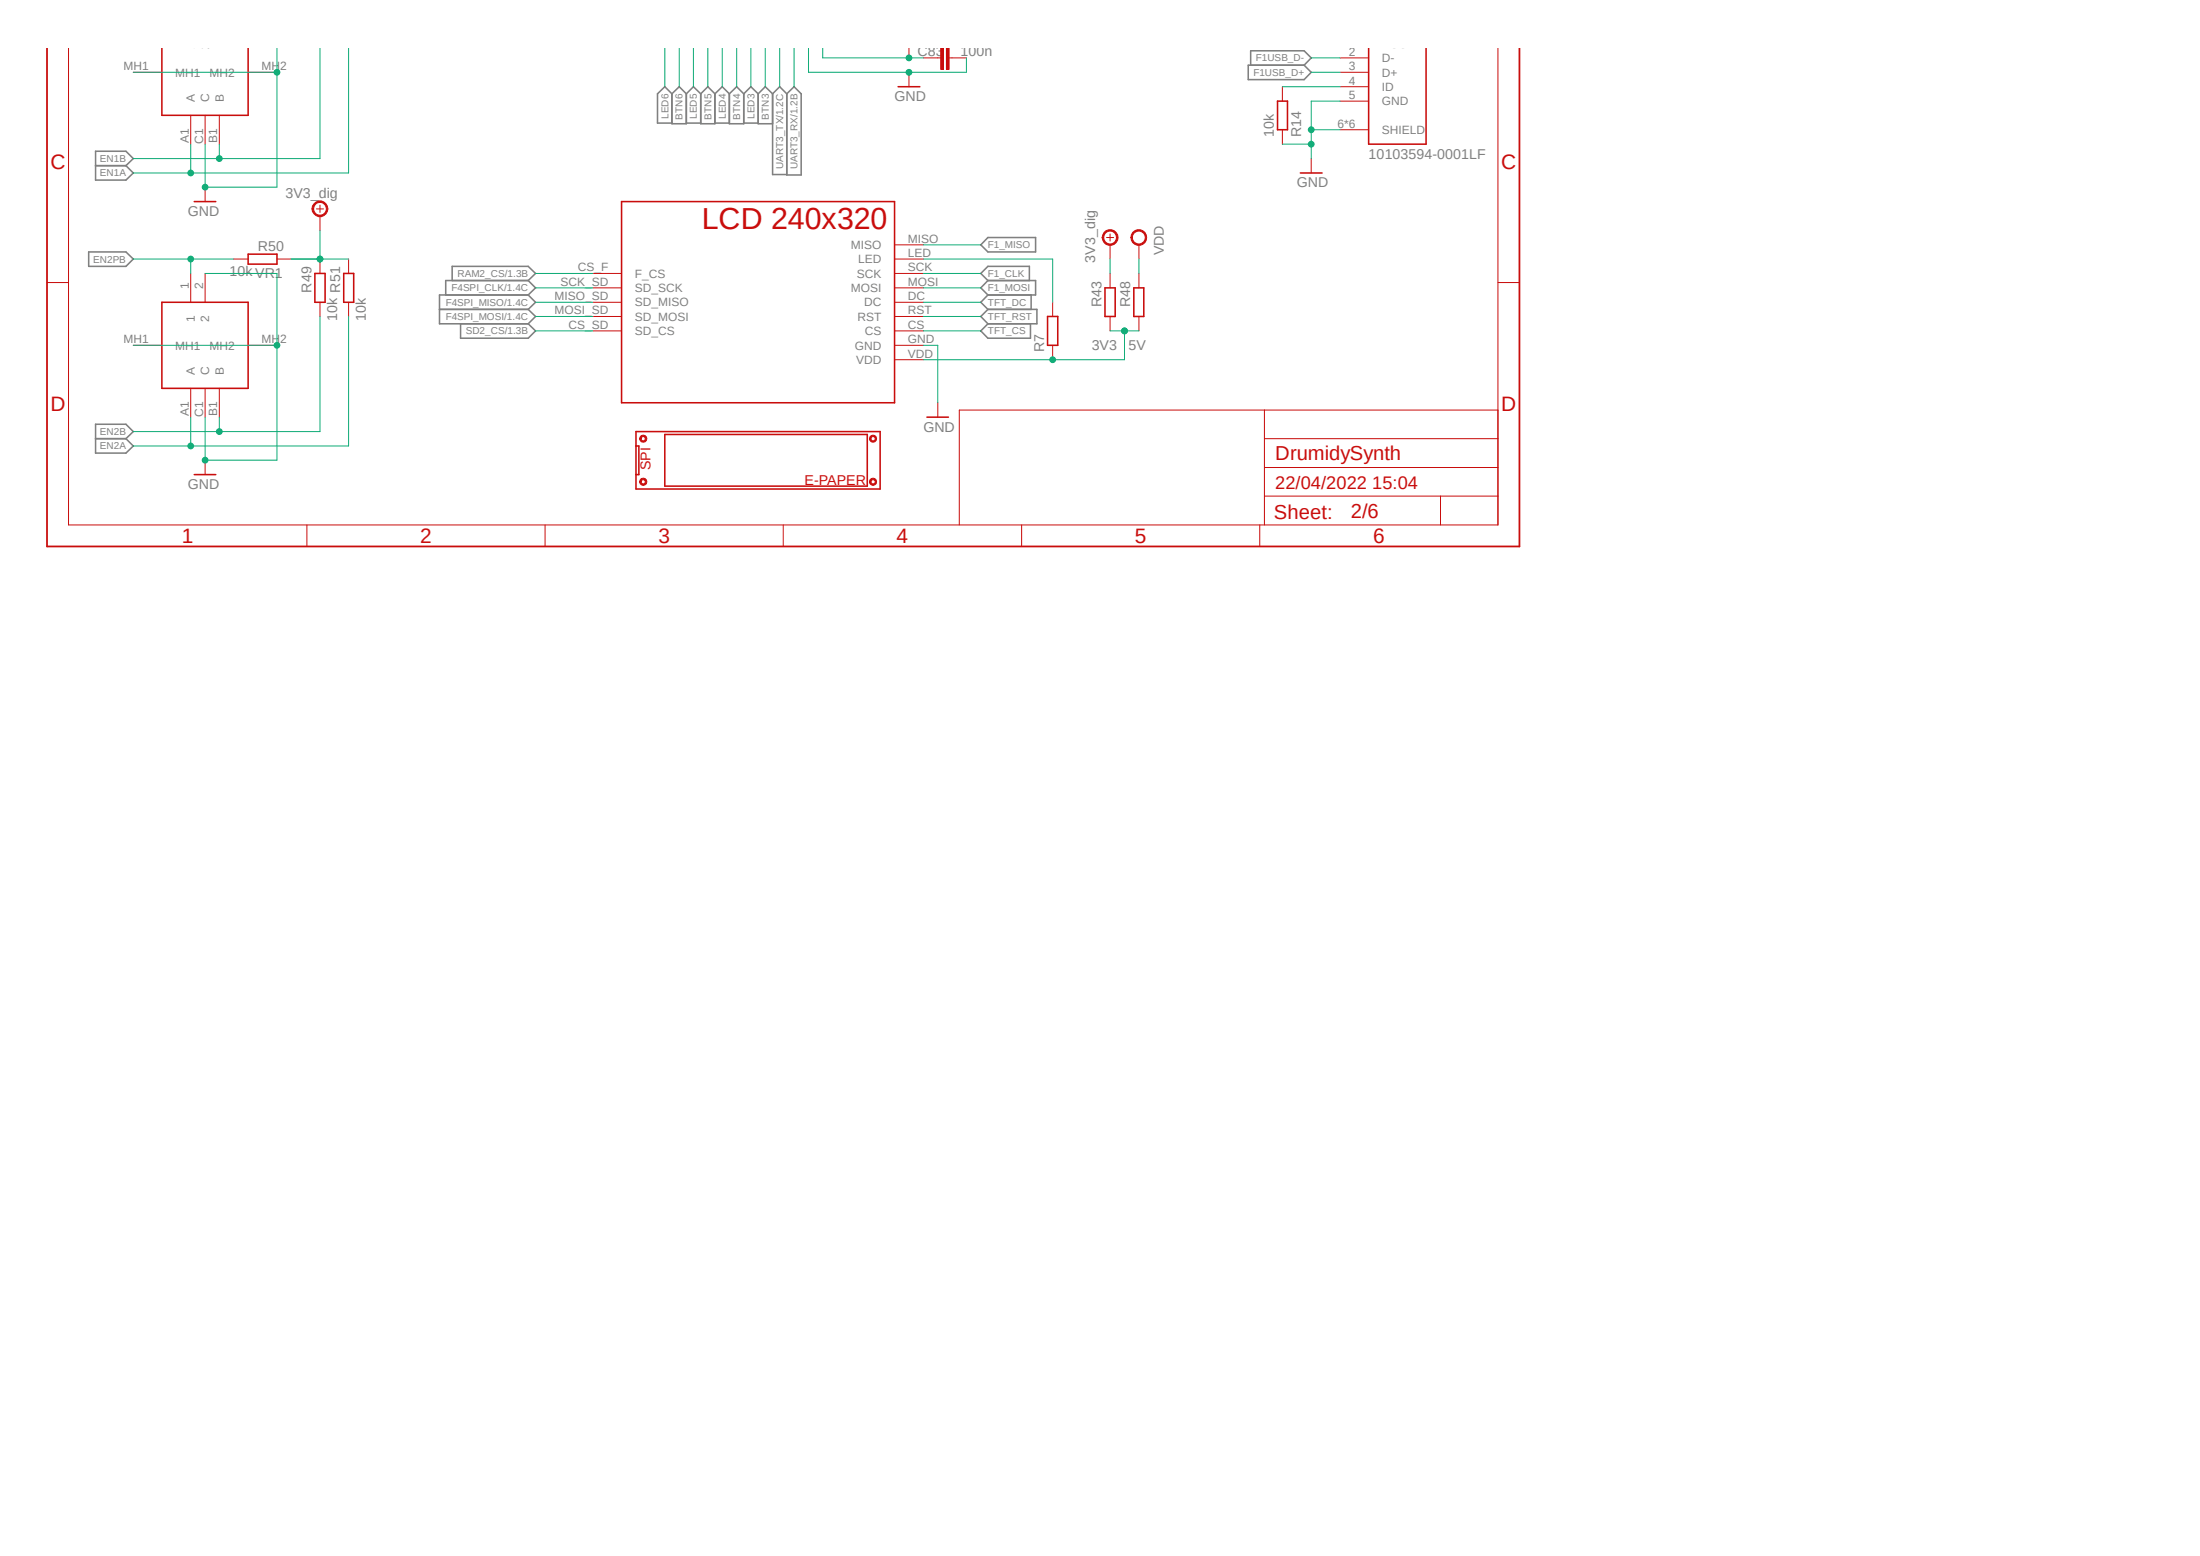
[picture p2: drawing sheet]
<svg xmlns="http://www.w3.org/2000/svg" width="420mm" height="297mm" viewBox="0 0 420 297" stroke-linecap="round" stroke-linejoin="round" font-family="sans-serif">
<path d="M78.8 9.2l-70.4 95.7M220.1 9.2l70.4 95.7" fill="none" stroke="#fff" stroke-width=".19"/>
<g fill="none" stroke="#808080" stroke-width=".3">
<path d="M128.3 17.9l-1.4-1.3-1.4 1.3v5.6h2.8M128.3 17.9v5.7h2.7v-5.7M128.3 17.9l1.4-1.3 1.3 1.3M131 17.9l1.4-1.3 1.4 1.3M133.8 17.9v5.7h2.7v-5.7M133.8 17.9l1.3-1.3 1.4 1.3M136.5 17.9l1.4-1.3 1.3 1.3M139.2 17.9v5.7h2.8v-5.7M139.2 17.9l1.4-1.3 1.4 1.3M142 17.9l1.3-1.3 1.4 1.3M144.7 17.9l1.4-1.3 1.4 1.3M144.7 17.9v5.7h2.8"/>
<path d="M147.5 17.9l1.3-1.3 1.4 1.3M147.5 17.9v15.4h2.7M150.2 17.9l1.4-1.3 1.4 1.3v15.5h-2.8zM238.3 12.4h10.7l1.3 1.4-1.3 1.4h-10.7zM238.8 12.4v-2.7h10.2l1.3 1.3-1.3 1.4M18.2 28.9h5.8l1.4 1.4-1.4 1.3 1.4 1.4-1.4 1.4h-5.8zM18.2 31.6h5.8M131 23.5h2.8M136.5 23.5h2.7M142 23.5h2.7M16.9 48.1h7.1l1.4 1.3-1.4 1.4h-7.1zM83.9 59.1h16.9"/>
<path d="M86.3 53.6v-2.8h14.5l1.4 1.4-1.4 1.4M100.8 56.3l1.4 1.4-1.4 1.4M100.8 56.3h-16.9v5.5h16.9M100.8 53.6l1.4 1.3-1.4 1.4M100.8 53.6h-15.7v2.7M100.8 59.1l1.4 1.3-1.4 1.4M188.6 59.1h9.4v2.7h-9.4M188.6 53.6h9.1v2.7h-9.1M188.6 53.6l-1.4-1.4 1.4-1.4h7.9v2.8M188.6 45.3h9.1v2.8h-9.1l-1.4-1.4zM188.6 53.6l-1.4 1.3 1.4 1.4M188.6 56.3l-1.4 1.4 1.4 1.4"/>
<path d="M188.6 59.1l-1.4 1.3 1.4 1.4M196.8 56.3v2.8M87.9 61.8v2.8h12.9l1.4-1.4-1.4-1.4M188.6 61.8l-1.4 1.4 1.4 1.4h8.1v-2.8M18.2 81h5.8l1.4 1.4-1.4 1.3 1.4 1.4-1.4 1.4h-5.8zM18.2 83.7h5.8"/>
</g>
<g fill="none" stroke="#c90d0c" stroke-width=".19">
<path d="M13.1 9.2v91h272.9v-91M173.5 9.2v1.8M173.5 13.8v2.8M179 11h.6M181.2 11h.5M255.8 11h5.5M255.8 13.8h5.5M255.8 16.6h5.5M255.8 19.3h5.5M255.8 24.8h5.5M9 53.9h4.1M36.4 52.2v5.5"/>
<path d="M39.2 52.2v5.5M113.2 57.7h5.5M113.2 54.9h5.5M113.2 52.2h5.5M170.8 57.7h5.5M170.8 54.9h5.5M170.8 52.2h5.5M170.8 49.4h5.5M170.8 46.7h5.5M286 53.9h4.1M25.4 65.9h5.5M36.4 74.1v5.5"/>
<path d="M39.2 74.1v5.5M41.9 74.1v5.5M47.4 65.9h5.5M113.2 63.2h5.5M113.2 60.4h5.5M170.8 68.7h5.5M170.8 65.9h5.5M170.8 63.2h5.5M170.8 60.4h5.5M241.4 78.3v21.9M286 78.3h-102.9v21.9M241.4 94.7h44.6"/>
<path d="M241.4 89.2h44.6M241.4 83.7h44.6M275 94.7v5.5M58.6 100.2v4.1M104.1 100.2v4.1M149.5 100.2v4.1M195 100.2v4.1M240.5 100.2v4.1"/>
</g>
<path d="M9 9.2v95.1h281.1v-95.1" fill="none" stroke="#c90d0c" stroke-width=".34"/>
<path d="M171.4 16.6h4.2M261.3 9.2v18.3h10.9v-18.3M118.7 38.5h52.1v38.4h-52.1zM30.9 57.7h16.5v16.4h-16.5z" fill="none" stroke="#c90d0c" stroke-width=".3"/>
<path d="M180.7 9.2h.5v4.1h-.5z" fill-rule="evenodd" fill="#c90d0c"/>
<path d="M180.7 9.2v4.1h.5v-4.1" fill="none" stroke="#c90d0c" stroke-width=".19"/>
<path d="M179.6 9.2h.5v4.1h-.5z" fill-rule="evenodd" fill="#c90d0c"/>
<path d="M176.3 11h2.7M179.6 9.2v4.1h.5v-4.1M181.7 11h2.8" fill="none" stroke="#c90d0c" stroke-width=".19"/>
<path d="M121.4 82.4h46.6v10.9h-46.6zM121.4 85.1h.6v5.5h-.6M126.9 82.9h38.7v9.9h-38.7z" fill="none" stroke="#c90d0c" stroke-width=".3"/>
<path d="M122.4 83.1a.7 .7 0 0 1 1 .4 .7 .7 0 0 1-.5 .9 .7 .7 0 0 1-.8-.7h.3a.41 .41 0 0 1 .5-.4 .41 .41 0 0 1 .2 .6 .41 .41 0 0 1-.4 .2 .41 .41 0 0 1-.3-.4h-.3z" fill-rule="evenodd" fill="#c90d0c"/>
<path d="M122.4 83.1a.7 .7 0 0 1 1 .4 .7 .7 0 0 1-.5 .9 .7 .7 0 0 1-.8-.7h.3a.41 .41 0 0 1 .5-.4 .41 .41 0 0 1 .2 .6 .41 .41 0 0 1-.4 .2 .41 .41 0 0 1-.3-.4h-.3z" fill="none" stroke="#c90d0c" stroke-width=".19"/>
<path d="M122.4 91.4a.71 .71 0 0 1 1.1 .3 .71 .71 0 0 1-.6 1 .71 .71 0 0 1-.8-.8h.3v-.1a.41 .41 0 0 1 .7-.1 .41 .41 0 0 1-.1 .6h-.4l-.2-.4h-.3z" fill-rule="evenodd" fill="#c90d0c"/>
<path d="M122.4 91.4a.71 .71 0 0 1 1.1 .3 .71 .71 0 0 1-.6 1 .71 .71 0 0 1-.8-.8h.3v-.1a.41 .41 0 0 1 .7-.1 .41 .41 0 0 1-.1 .6h-.4l-.2-.4h-.3z" fill="none" stroke="#c90d0c" stroke-width=".19"/>
<path d="M166.3 83.1a.68 .68 0 0 1 1 .4 .68 .68 0 0 1-.5 .9 .68 .68 0 0 1-.8-.7h.2a.43 .43 0 0 1 .6-.4 .43 .43 0 0 1 .3 .6 .43 .43 0 0 1-.6 .2l-.3-.4h-.2z" fill-rule="evenodd" fill="#c90d0c"/>
<path d="M166.3 83.1a.68 .68 0 0 1 1 .4 .68 .68 0 0 1-.5 .9 .68 .68 0 0 1-.8-.7h.2a.43 .43 0 0 1 .6-.4 .43 .43 0 0 1 .3 .6 .43 .43 0 0 1-.6 .2l-.3-.4h-.2z" fill="none" stroke="#c90d0c" stroke-width=".19"/>
<path d="M166.3 91.4a.69 .69 0 0 1 1 .3 .69 .69 0 0 1-.5 .9 .69 .69 0 0 1-.8-.7h.2a.42 .42 0 0 1 .5-.4 .42 .42 0 0 1 .4 .6 .42 .42 0 0 1-.6 .2l-.3-.4h-.2z" fill-rule="evenodd" fill="#c90d0c"/>
<path d="M244.8 16.6v2.7M244.8 24.8v2.7M250.3 30.3v2.7M201 57.7v2.7M211.2 45.3h1.4M211.9 44.7v1.3M217.4 52.2v2.7M179 76.9v2.7M201 65.9v2.8M217.4 60.4v2.8M166.3 91.4a.69 .69 0 0 1 1 .3 .69 .69 0 0 1-.5 .9 .69 .69 0 0 1-.8-.7h.2a.42 .42 0 0 1 .5-.4 .42 .42 0 0 1 .4 .6 .42 .42 0 0 1-.6 .2l-.3-.4h-.2z" fill="none" stroke="#c90d0c" stroke-width=".19"/>
<path d="M243.9 19.3h1.9v5.5h-1.9zM248.2 33h4.2M216.5 54.9h1.9v5.5h-1.9zM177 79.6h4.1M200 60.4h1.9v5.5h-1.9z" fill="none" stroke="#c90d0c" stroke-width=".3"/>
<path d="M210.8 44.4a1.52 1.52 0 0 1 2.4 .2 1.52 1.52 0 0 1-.9 2.2 1.52 1.52 0 0 1-1.9-1.5h.3a1.22 1.22 0 0 1 1.7-1.1 1.22 1.22 0 0 1 .4 2 1.22 1.22 0 0 1-2-.4l-.1-.5h-.3z" fill-rule="evenodd" fill="#c90d0c"/>
<path d="M210.8 44.4a1.52 1.52 0 0 1 2.4 .2 1.52 1.52 0 0 1-.9 2.2 1.52 1.52 0 0 1-1.9-1.5h.3a1.22 1.22 0 0 1 1.7-1.1 1.22 1.22 0 0 1 .4 2 1.22 1.22 0 0 1-2-.4l-.1-.5h-.3zM211.9 46.7v2.7" fill="none" stroke="#c90d0c" stroke-width=".19"/>
<path d="M216.2 44.4a1.51 1.51 0 0 1 2.5 .1 1.51 1.51 0 0 1-.8 2.3 1.51 1.51 0 0 1-2-1.5h.3a1.24 1.24 0 0 1 1.7-1.1 1.24 1.24 0 0 1 .4 2 1.24 1.24 0 0 1-2.1-.4v-.5h-.3z" fill-rule="evenodd" fill="#c90d0c"/>
<path d="M60.4 39.9h1.4M61.1 39.2v1.4M44.6 49.4h2.8M52.9 49.4h2.7M61.1 49.4v2.8M61.1 57.7v2.7M66.5 49.4v2.8M66.5 57.7v2.7M211.9 52.2v2.7M216.2 44.4a1.51 1.51 0 0 1 2.5 .1 1.51 1.51 0 0 1-.8 2.3 1.51 1.51 0 0 1-2-1.5h.3a1.24 1.24 0 0 1 1.7-1.1 1.24 1.24 0 0 1 .4 2 1.24 1.24 0 0 1-2.1-.4v-.5h-.3zM217.4 46.7v2.7M211.9 60.4v2.8" fill="none" stroke="#c90d0c" stroke-width=".19"/>
<path d="M47.4 48.5h5.5v1.9h-5.5zM60.1 52.2h2v5.5h-2zM65.6 52.2h1.9v5.5h-1.9zM210.9 54.9h2v5.5h-2z" fill="none" stroke="#c90d0c" stroke-width=".3"/>
<path d="M59.9 38.9a1.5 1.5 0 0 1 2.4 .2 1.5 1.5 0 0 1-.8 2.3 1.5 1.5 0 0 1-1.9-1.5h.3a1.22 1.22 0 0 1 1.6-1.2 1.22 1.22 0 0 1 .4 2 1.22 1.22 0 0 1-2-.4v-.4h-.3v-.6z" fill-rule="evenodd" fill="#c90d0c"/>
<path d="M25.4 13.8h5.5M47.4 13.8h5.5M36.4 22v5.5M39.2 22v5.5M39.2 35.7v2.8M41.9 22v5.5M59.9 38.9a1.5 1.5 0 0 1 2.4 .2 1.5 1.5 0 0 1-.8 2.3 1.5 1.5 0 0 1-1.9-1.5h.3a1.22 1.22 0 0 1 1.6-1.2 1.22 1.22 0 0 1 .4 2 1.22 1.22 0 0 1-2-.4v-.4h-.3v-.6zM61.1 41.2v2.8M39.2 87.8v2.8" fill="none" stroke="#c90d0c" stroke-width=".19"/>
<path d="M30.9 9.2v12.8h16.5v-12.8M37.1 38.5h4.1M37.1 90.6h4.1" fill="none" stroke="#c90d0c" stroke-width=".3"/>
<path d="M154.3 9.2v4.6h30.2v-2.8" fill="none" stroke="#0dab76" stroke-width=".19"/>
<circle cx="173.5" cy="13.8" r=".55" fill="#0dab76"/>
<g fill="none" stroke="#0dab76" stroke-width=".19">
<path d="M255.8 19.3h-5.5v11M250.3 24.8h5.5"/>
<circle cx="173.5" cy="13.8" r=".55"/>
</g>
<circle cx="250.3" cy="24.8" r=".55" fill="#0dab76"/>
<g fill="none" stroke="#0dab76" stroke-width=".19">
<path d="M244.8 27.5h5.5"/>
<circle cx="250.3" cy="24.8" r=".55"/>
</g>
<circle cx="250.3" cy="27.5" r=".55" fill="#0dab76"/>
<g fill="none" stroke="#0dab76" stroke-width=".19">
<path d="M39.2 52.2h13.7v35.6h-13.7v-8.2M176.3 65.9h2.7v11"/>
<circle cx="250.3" cy="27.5" r=".55"/>
</g>
<circle cx="52.9" cy="65.9" r=".55" fill="#0dab76"/>
<circle cx="52.9" cy="65.9" r=".55" fill="none" stroke="#0dab76" stroke-width=".19"/>
<circle cx="39.2" cy="87.8" r=".55" fill="#0dab76"/>
<g fill="none" stroke="#0dab76" stroke-width=".19">
<path d="M52.9 9.2v26.5h-13.7v-8.2M25.4 65.9h27.5"/>
<circle cx="39.2" cy="87.8" r=".55"/>
</g>
<circle cx="52.9" cy="13.8" r=".55" fill="#0dab76"/>
<circle cx="52.9" cy="13.8" r=".55" fill="none" stroke="#0dab76" stroke-width=".19"/>
<circle cx="39.2" cy="35.7" r=".55" fill="#0dab76"/>
<g fill="none" stroke="#0dab76" stroke-width=".19">
<path d="M25.4 13.8h27.5M157.1 9.2v1.8h19.2"/>
<circle cx="39.2" cy="35.7" r=".55"/>
</g>
<circle cx="173.5" cy="11" r=".55" fill="#0dab76"/>
<g fill="none" stroke="#0dab76" stroke-width=".19">
<path d="M61.1 44v5.4h-5.5M211.9 49.4v2.8"/>
<circle cx="173.5" cy="11" r=".55"/>
</g>
<circle cx="61.1" cy="49.4" r=".55" fill="#0dab76"/>
<g fill="none" stroke="#0dab76" stroke-width=".19">
<path d="M55.6 49.4h10.9"/>
<circle cx="61.1" cy="49.4" r=".55"/>
</g>
<circle cx="61.1" cy="49.4" r=".55" fill="#0dab76"/>
<g fill="none" stroke="#0dab76" stroke-width=".19">
<path d="M244.8 16.6h11M250.3 13.8h5.5M250.3 11h5.5M102.2 57.7h11M102.2 54.9h11M102.2 52.2h11M176.3 57.7h10.9M176.3 54.9h10.9M176.3 52.2h10.9M176.3 46.7h10.9M176.3 49.4h24.7v8.3M217.4 49.4v2.8"/>
<path d="M102.2 60.4h11M102.2 63.2h11M176.3 60.4h10.9M176.3 63.2h10.9M176.3 68.7h24.7"/>
<circle cx="61.1" cy="49.4" r=".55"/>
</g>
<circle cx="201" cy="68.7" r=".55" fill="#0dab76"/>
<g fill="none" stroke="#0dab76" stroke-width=".19">
<path d="M214.7 63.2h2.7"/>
<circle cx="201" cy="68.7" r=".55"/>
</g>
<circle cx="214.7" cy="63.2" r=".55" fill="#0dab76"/>
<g fill="none" stroke="#0dab76" stroke-width=".19">
<path d="M211.9 63.2h2.8v5.5h-13.7"/>
<circle cx="214.7" cy="63.2" r=".55"/>
</g>
<circle cx="214.7" cy="63.2" r=".55" fill="#0dab76"/>
<g fill="none" stroke="#0dab76" stroke-width=".19">
<path d="M61.1 9.2v21.1h-35.7M41.9 27.5v2.8"/>
<circle cx="214.7" cy="63.2" r=".55"/>
</g>
<circle cx="41.9" cy="30.3" r=".55" fill="#0dab76"/>
<g fill="none" stroke="#0dab76" stroke-width=".19">
<path d="M66.5 9.2v23.8h-41.1M36.4 27.5v5.5"/>
<circle cx="41.9" cy="30.3" r=".55"/>
</g>
<circle cx="36.4" cy="33" r=".55" fill="#0dab76"/>
<g fill="none" stroke="#0dab76" stroke-width=".19">
<path d="M126.9 9.2v7.4M129.7 9.2v7.4M132.4 9.2v7.4M135.1 9.2v7.4M137.9 9.2v7.4M140.6 9.2v7.4M143.3 9.2v7.4M146.1 9.2v7.4M148.8 9.2v7.4M151.6 9.2v7.4M25.4 49.4h19.2M36.4 49.4v2.8"/>
<circle cx="36.4" cy="33" r=".55"/>
</g>
<circle cx="36.4" cy="49.4" r=".55" fill="#0dab76"/>
<g fill="none" stroke="#0dab76" stroke-width=".19">
<path d="M41.9 79.6v2.8M61.1 60.4v22h-35.7"/>
<circle cx="36.4" cy="49.4" r=".55"/>
</g>
<circle cx="41.9" cy="82.4" r=".55" fill="#0dab76"/>
<g fill="none" stroke="#0dab76" stroke-width=".19">
<path d="M36.4 79.6v5.5M66.5 60.4v24.7h-41.1"/>
<circle cx="41.9" cy="82.4" r=".55"/>
</g>
<circle cx="36.4" cy="85.1" r=".55" fill="#0dab76"/>
<circle cx="36.4" cy="85.1" r=".55" fill="none" stroke="#0dab76" stroke-width=".19"/>
<text font-size="5.8" fill="#c90d0c" x="134" y="43.7">LCD 240x320</text>
<g font-size="4" fill="#c90d0c">
<text x="9.6" y="32.2">C</text>
<text x="286.6" y="32.2">C</text>
<text x="9.6" y="78.4">D</text>
<text x="286.6" y="78.4">D</text>
<text x="34.7" y="103.6">1</text>
<text x="80.2" y="103.6">2</text>
<text x="125.7" y="103.6">3</text>
<text x="171.2" y="103.6">4</text>
<text x="216.7" y="103.6">5</text>
<text x="262.1" y="103.6">6</text>
</g>
<g font-size="3.9" fill="#c90d0c">
<text x="243.5" y="87.8">DrumidySynth</text>
<text x="243.2" y="99">Sheet:</text>
<text x="257.9" y="98.8">2/6</text>
</g>
<text font-size="3.5" fill="#c90d0c" x="243.5" y="93.3">22/04/2022 15:04</text>
<g font-size="2.7" fill="#808080">
<text x="175.2" y="10.7">C83</text>
<text x="183.4" y="10.7">100n</text>
<text x="170.8" y="19.3">GND</text>
<text x="243.2" y="26.2" transform="rotate(-90 243.2 26.2)">10k</text>
<text x="248.4" y="26.2" transform="rotate(-90 248.4 26.2)">R14</text>
<text x="247.6" y="35.7">GND</text>
<text x="261.3" y="30.3">10103594-0001LF</text>
<text x="35.9" y="41.2">GND</text>
<text x="54.5" y="37.8">3V3_dig</text>
<text x="49.2" y="47.8">R50</text>
<text x="43.8" y="52.7">10k VR1</text>
<text x="209" y="50.2" transform="rotate(-90 209 50.2)">3V3_dig</text>
<text x="222.2" y="48.8" transform="rotate(-90 222.2 48.8)">VDD</text>
<text x="59.5" y="55.8" transform="rotate(-90 59.5 55.8)">R49</text>
<text x="210.3" y="58.6" transform="rotate(-90 210.3 58.6)">R43</text>
<text x="215.8" y="58.6" transform="rotate(-90 215.8 58.6)">R48</text>
<text x="64.3" y="61.3" transform="rotate(-90 64.3 61.3)">10k R51</text>
<text x="69.8" y="61.3" transform="rotate(-90 69.8 61.3)">10k</text>
<text x="199.3" y="67.3" transform="rotate(-90 199.3 67.3)">R7</text>
<text x="208.4" y="66.7">3V3</text>
<text x="215.4" y="66.7">5V</text>
<text x="176.3" y="82.4">GND</text>
<text x="35.9" y="93.3">GND</text>
</g>
<g font-size="2.7" fill="#c90d0c">
<text x="124.2" y="89.8" transform="rotate(-90 124.2 89.8)">SPI</text>
<text x="153.6" y="92.5">E-PAPER</text>
</g>
<g font-size="2.3" fill="#808080">
<text x="40" y="9.4" transform="rotate(-90 40 9.4)">2</text>
<text x="257.5" y="10.7">2</text>
<text x="263.8" y="11.9">D-</text>
<text x="23.6" y="13.4">MH1</text>
<text x="33.4" y="14.6">MH1</text>
<text x="40" y="14.6">MH2</text>
<text x="49.9" y="13.4">MH2</text>
<text x="257.5" y="13.4">3</text>
<text x="257.5" y="16.2">4</text>
<text x="263.8" y="14.6">D+</text>
<text x="263.8" y="17.4">ID</text>
<text x="37.2" y="19.5" transform="rotate(-90 37.2 19.5)">A</text>
<text x="40" y="19.5" transform="rotate(-90 40 19.5)">C</text>
<text x="42.7" y="19.5" transform="rotate(-90 42.7 19.5)">B</text>
<text x="257.5" y="18.9">5</text>
<text x="263.8" y="20.1">GND</text>
<text x="36" y="27.3" transform="rotate(-90 36 27.3)">A1</text>
<text x="38.8" y="27.5" transform="rotate(-90 38.8 27.5)">C1</text>
<text x="41.5" y="27.3" transform="rotate(-90 41.5 27.3)">B1</text>
<text x="255.4" y="24.4">6*6</text>
<text x="263.8" y="25.6">SHIELD</text>
<text x="162.4" y="47.5">MISO</text>
<text x="173.3" y="46.3">MISO</text>
<text x="110.3" y="51.8">CS_F</text>
<text x="121.2" y="53">F_CS</text>
<text x="163.6" y="53">SCK</text>
<text x="163.8" y="50.3">LED</text>
<text x="173.3" y="51.8">SCK</text>
<text x="173.3" y="49.1">LED</text>
<text x="36" y="55.2" transform="rotate(-90 36 55.2)">1</text>
<text x="38.8" y="55.2" transform="rotate(-90 38.8 55.2)">2</text>
<text x="105.9" y="57.3">MISO_SD</text>
<text x="107" y="54.6">SCK_SD</text>
<text x="121.2" y="58.5">SD_MISO</text>
<text x="121.2" y="55.8">SD_SCK</text>
<text x="162.4" y="55.8">MOSI</text>
<text x="165" y="58.5">DC</text>
<text x="173.3" y="57.3">DC</text>
<text x="173.3" y="54.6">MOSI</text>
<text x="23.6" y="65.5">MH1</text>
<text x="37.2" y="61.5" transform="rotate(-90 37.2 61.5)">1</text>
<text x="40" y="61.5" transform="rotate(-90 40 61.5)">2</text>
<text x="49.9" y="65.5">MH2</text>
<text x="105.9" y="60">MOSI_SD</text>
<text x="108.5" y="62.8">CS_SD</text>
<text x="121.2" y="64">SD_CS</text>
<text x="121.2" y="61.3">SD_MOSI</text>
<text x="163.7" y="61.3">RST</text>
<text x="165.1" y="64">CS</text>
<text x="173.3" y="65.5">GND</text>
<text x="173.3" y="62.8">CS</text>
<text x="173.3" y="60">RST</text>
<text x="33.4" y="66.7">MH1</text>
<text x="37.2" y="71.6" transform="rotate(-90 37.2 71.6)">A</text>
<text x="40" y="71.6" transform="rotate(-90 40 71.6)">C</text>
<text x="40" y="66.8">MH2</text>
<text x="42.7" y="71.6" transform="rotate(-90 42.7 71.6)">B</text>
<text x="163.2" y="66.8">GND</text>
<text x="163.4" y="69.5">VDD</text>
<text x="173.3" y="68.3">VDD</text>
<text x="36" y="79.5" transform="rotate(-90 36 79.5)">A1</text>
<text x="38.8" y="79.6" transform="rotate(-90 38.8 79.6)">C1</text>
<text x="41.5" y="79.5" transform="rotate(-90 41.5 79.5)">B1</text>
</g>
<g font-size="1.9" fill="#808080">
<text x="239.7" y="11.7">F1USB_D-</text>
<text x="239.3" y="14.5">F1USB_D+</text>
<text x="127.6" y="22.7" transform="rotate(-90 127.6 22.7)">LED6</text>
<text x="130.3" y="22.8" transform="rotate(-90 130.3 22.8)">BTN6</text>
<text x="133.1" y="22.7" transform="rotate(-90 133.1 22.7)">LED5</text>
<text x="135.8" y="22.8" transform="rotate(-90 135.8 22.8)">BTN5</text>
<text x="138.6" y="22.7" transform="rotate(-90 138.6 22.7)">LED4</text>
<text x="141.3" y="22.8" transform="rotate(-90 141.3 22.8)">BTN4</text>
<text x="144" y="22.7" transform="rotate(-90 144 22.7)">LED3</text>
<text x="146.8" y="22.8" transform="rotate(-90 146.8 22.8)">BTN3</text>
<text x="19.1" y="30.9">EN1B</text>
<text x="19.1" y="33.7">EN1A</text>
<text x="149.5" y="32.3" transform="rotate(-90 149.5 32.3)">UART3_TX/1.2C</text>
<text x="152.3" y="32.3" transform="rotate(-90 152.3 32.3)">UART3_RX/1.2B</text>
<text x="188.6" y="47.4">F1_MISO</text>
<text x="17.8" y="50.1">EN2PB</text>
<text x="87.3" y="52.9">RAM2_CS/1.3B</text>
<text x="188.6" y="52.9">F1_CLK</text>
<text x="85.1" y="58.4">F4SPI_MISO/1.4C</text>
<text x="86.2" y="55.6">F4SPI_CLK/1.4C</text>
<text x="188.6" y="55.6">F1_MOSI</text>
<text x="188.6" y="58.4">TFT_DC</text>
<text x="85.1" y="61.1">F4SPI_MOSI/1.4C</text>
<text x="88.9" y="63.8">SD2_CS/1.3B</text>
<text x="188.6" y="61.1">TFT_RST</text>
<text x="188.6" y="63.8">TFT_CS</text>
<text x="19.1" y="83.1">EN2B</text>
<text x="19.1" y="85.8">EN2A</text>
</g>
</svg>
